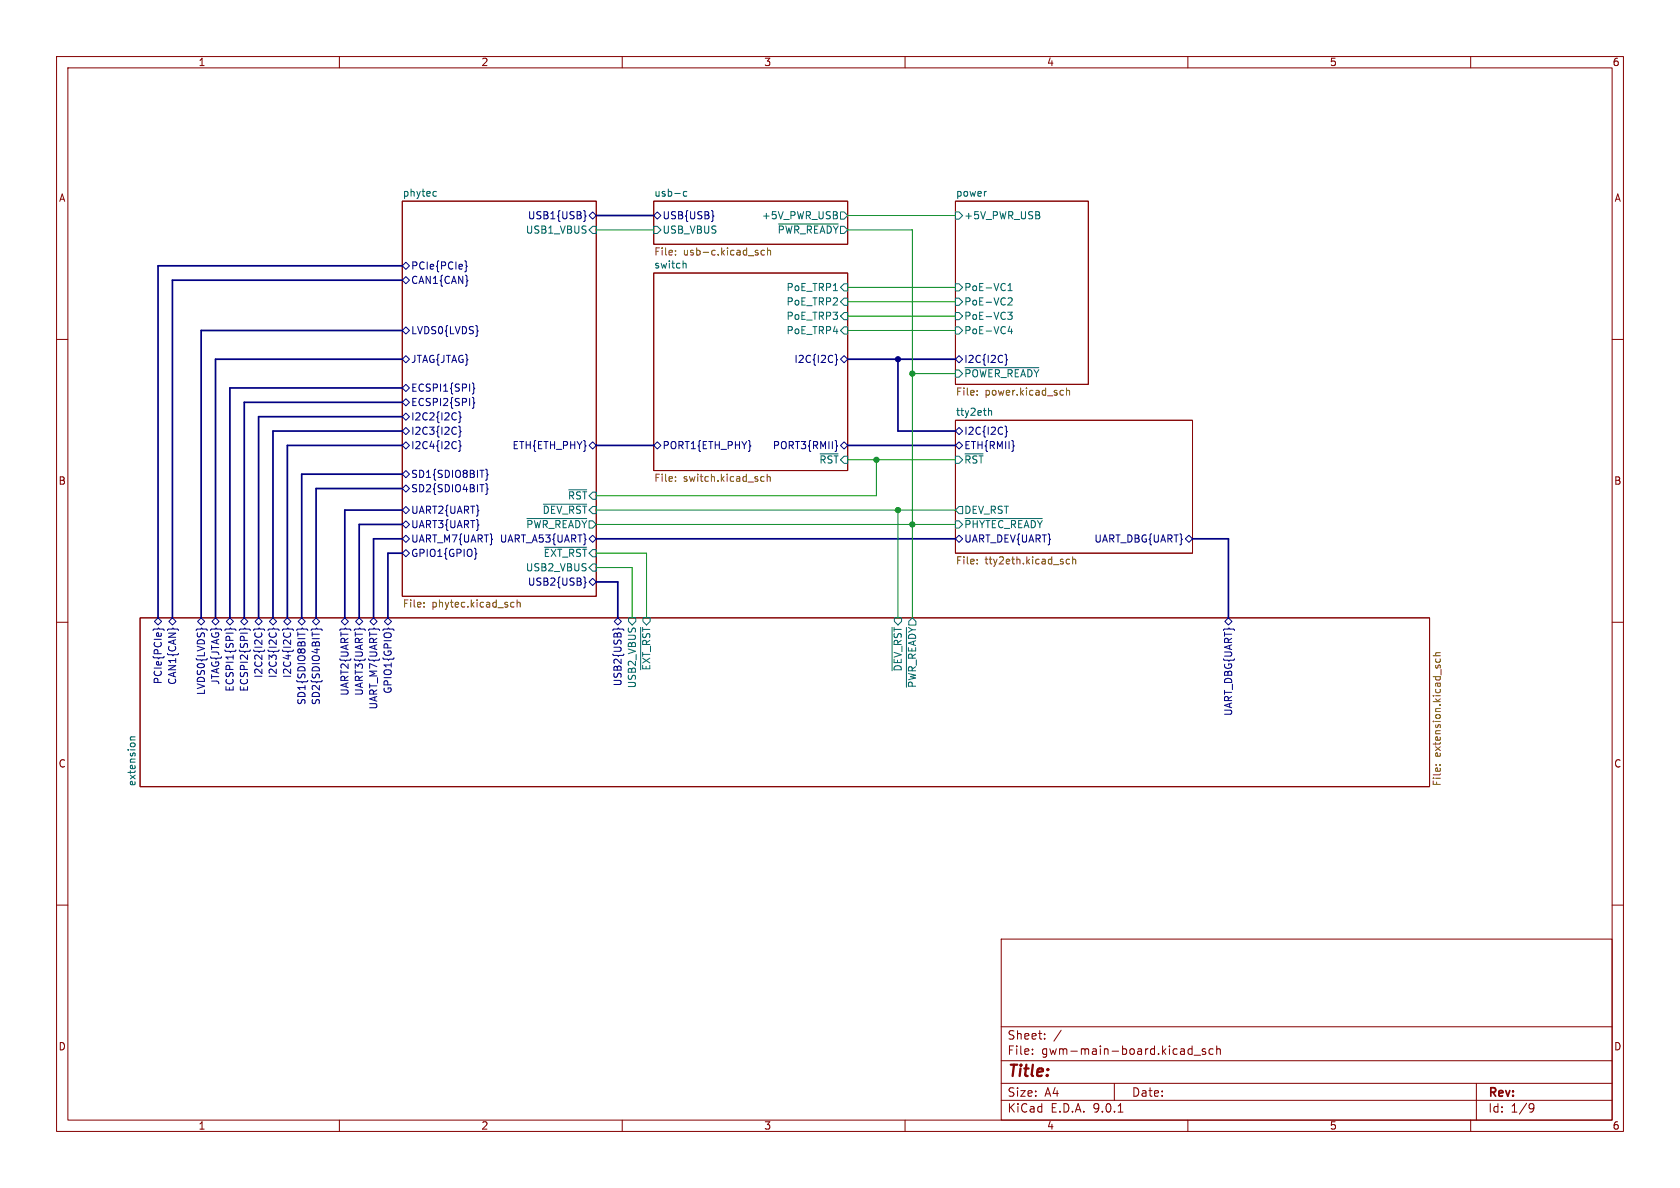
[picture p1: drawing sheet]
<svg xmlns="http://www.w3.org/2000/svg" width="297mm" height="210mm" viewBox="0 0 297 210" stroke-linecap="round" stroke-linejoin="round" font-family="sans-serif">
<g fill="none" stroke="#840000" stroke-width=".18">
<path d="M10 10h277v190h-277zM12 12h273v186h-273zM60 10v2M110 10v2M160 10v2M210 10v2M260 10v2M71.1 35.6h34.3v69.8h-34.3zM115.6 35.6h34.3v7.6h-34.3zM168.9 35.6h23.5v32.3h-23.5zM115.6 48.3h34.3v34.9h-34.3zM10 60h2"/>
<path d="M168.9 74.3h41.9v23.5h-41.9zM285 60h2M10 110h2M24.8 109.2h227.9v29.9h-227.9zM285 110h2M10 160h2M177 166h108v32h-108zM285 160h2M60 198v2M110 198v2M160 198v2M177 194.5h108"/>
<path d="M177 191.5h108M177 187.5h108M177 181.5h108M182.5 186.3v.1M182.5 185.5v.1M184.7 183.6v.1M184.7 182.8v.1M187.6 182.1l-1.3 2M197 191.5v3M197.7 196.6h.8M210 198v2M210.2 186.3h.5"/>
<path d="M210.2 185.5h.5M210.7 184.9v1.5M211.1 186.5h1.1M213.1 185.5l-.4-.1-.2 .2 .1 .2 .5 .2v.3h-.6M214.5 185.5l-.5-.1-.3 .3v.4l.2 .2h.6M215.1 185.5l.2-.1 .4 .1v.9M215.1 184.9v1.5M260 198v2M261 191.5v6.5M270.6 195.1l.5 .1a.99 .99 0 0 1-.4 1.4h-.2M271.2 195.7l-.3 .3h-.3"/>
</g>
<g fill="none" stroke="#006464" stroke-width=".18">
<path d="M76.8 33.8l.3 .1M77.1 34.6l-.3 .1M121.4 33.9l-.3-.1-.3 .3 .1 .5h.5M137.6 39.6h10.6M148.6 37.5h.6l.7 .6-.7 .6h-.6zM168.9 37.5h.6l.7 .6-.7 .6h-.6zM174.3 33.8h.1M104.8 40h.6v1.3h-.6l-.7-.7zM115.6 40h.6l.6 .6-.6 .7h-.6zM120.9 46.5l.4 .2v.7M149.2 52.7h.7v1.3h-.7l-.6-.7zM149.2 50.2h.7v1.2h-.7l-.6-.6z"/>
<path d="M149.2 55.2h.7v1.3h-.7l-.6-.6zM149.2 57.8h.7v1.3h-.7l-.6-.7zM168.9 50.2h.6l.7 .6-.7 .6h-.6zM168.9 52.7h.6l.7 .6-.7 .7h-.6zM168.9 55.2h.6l.7 .7-.7 .6h-.6zM168.9 57.8h.6l.7 .6-.7 .7h-.6zM178.2 55.2h.7l-.4 .5 .4 .1v.5l-.2 .2-.5-.1M178.2 51.4h.7M178.2 50.5l.4-.4v1.3M178.3 52.7l.4-.1 .2 .4-.7 .9h.7M178.5 57.7l-.3 .9h.8M178.8 58.2v.8"/>
<path d="M168.9 65.4h.6l.7 .6-.7 .7h-.6zM170.6 65h13M174.8 72.1v1.3M174.8 72.7l.1-.1h.3l.1 .8M93.2 91.7h10.5M96.1 89.1h7.6M96.2 96.7h7.5M100.5 86.6h3.2M104.8 99.7h.6v1.3h-.6l-.7-.7zM145 80.2h3.2M168.9 80.6h.6l.7 .7-.7 .6h-.6zM168.9 92.1h.6l.7 .6-.7 .6h-.6z"/>
<path d="M169.5 89.5h.7v1.3h-.7l-.6-.6zM170.6 80.2h3.2M170.6 91.7h13.7M111.1 109.2h1.3v.7l-.6 .6-.7-.6zM113.3 110.9v7.5M157.7 110.9v7.7M160.2 110.9v10.6M23 130.8h.9M23.9 130.3h-.8l-.1 .3 .2 .2"/>
</g>
<g fill="none" stroke="#000084" stroke-width=".18">
<path d="M103.2 37.2l.2 .2v.6l.2 .2-.2 .2v.6l-.2 .2M104.1 38.1l.7-.6 .6 .6-.6 .6zM115.6 38.1l.6-.6 .6 .6-.6 .6zM126 38l.2 .2-.2 .2M71.1 47l.7-.6 .6 .6-.6 .6zM71.1 58.4l.7-.6 .6 .6-.6 .7zM71.1 49.5l.7-.6 .6 .6-.6 .7zM82.2 46.1l.2 .2v.6l.2 .2-.2 .2v.6l-.2 .2M84.4 58.5h.1l-.1 .1M71.1 71.1l.7-.6 .6 .6-.6 .7zM71.1 68.6l.7-.7 .6 .7-.6 .6zM71.1 76.2l.7-.6 .6 .6-.6 .6z"/>
<path d="M71.1 63.5l.7-.6 .6 .6-.6 .6zM71.1 73.7l.7-.7 .6 .7-.6 .6zM71.1 78.7l.7-.6 .6 .6-.6 .7zM81.1 75.3l.2 .2v.6l.2 .2-.2 .2v.6l-.2 .2M81.1 77.9l.2 .1v.7l.2 .1-.2 .2v.6l-.2 .2M81.3 72.8v.8l.2 .2-.2 .1v.6l-.2 .2M83.5 70.2l.2 .2v.6l.2 .2-.2 .2v.6l-.2 .2M83.5 67.7l.2 .2v.6l.2 .2-.2 .2v.6l-.2 .1M104.1 78.7l.7-.6 .6 .6-.6 .7zM115.6 78.7l.6-.6 .6 .6-.6 .7zM147.6 62.6l.3 .2v.6l.2 .2-.2 .2v.6l-.3 .2M147.9 78.7l.2 .1-.2 .2"/>
<path d="M148.6 78.7l.6-.6 .7 .6-.7 .7zM149.2 62.9l.7 .6-.7 .6-.6-.6zM168.9 78.7l.6-.6 .7 .6-.7 .7zM168.9 76.2l.6-.6 .7 .6-.7 .6zM169.5 62.9l.7 .6-.7 .6-.6-.6zM177.7 62.6l.2 .2v.6l.2 .2-.2 .2v.6l-.2 .2M177.7 75.3l.2 .2v.6l.2 .2-.2 .2v.6l-.2 .2M71.1 97.8l.7-.6 .6 .6-.6 .6zM71.1 83.8l.7-.6 .6 .6-.6 .7zM71.1 86.4l.7-.7 .6 .7-.6 .6zM71.1 92.7l.7-.6 .6 .6-.6 .6zM71.1 90.2l.7-.7 .6 .7-.6 .6z"/>
<path d="M71.1 95.3l.7-.7 .6 .7-.6 .6zM84.1 97.7l.2 .2-.2 .2M85.9 85.5l.2 .2v.6l.2 .2-.2 .1v.6l-.2 .2M85.9 82.9l.2 .2v.6l.2 .2-.2 .2v.6l-.2 .2M104.1 95.3l.7-.7 .6 .7-.6 .6zM168.9 95.3l.6-.7 .7 .7-.7 .6zM209.5 95.3l.7-.7 .6 .7-.6 .6zM27.1 111.4l.1-.2h.7l.1-.2 .2 .2h.6l.2 .2M27.3 109.9l.6-.7 .7 .7-.7 .6zM29.8 109.9l.7-.7 .6 .7-.6 .6zM34.9 109.9l.7-.7 .6 .7-.6 .6zM35.6 111.1l.1-.1v.1"/>
<path d="M37.5 109.9l.6-.7 .6 .7-.6 .6zM39.8 111.3l.8-.1 .1-.2 .2 .2h.6l.2 .2M40 109.9l.6-.7 .7 .7-.7 .6zM42.3 111.4l.2-.2h.6l.2-.2 .2 .2h.6l.1 .2M42.5 109.9l.7-.7 .6 .7-.6 .6zM44.8 111.4l.2-.2h.6l.2-.2 .2 .2h.6l.2 .2M45.1 109.9l.6-.7 .7 .7-.7 .6zM47.4 111.4l.2-.2h.6l.2-.2 .1 .2h.6l.2 .2M47.6 109.9l.7-.7 .6 .7-.6 .6zM49.9 111.4l.2-.2h.6l.2-.2 .2 .2h.6l.2 .2M50.2 109.9l.6-.7 .6 .7-.6 .6zM52.5 111.4l.1-.2h.7l.1-.2 .2 .2h.6l.2 .2"/>
<path d="M52.7 109.9l.6-.7 .7 .7-.7 .6zM55 111.4l.2-.2h.6l.2-.2 .2 .2h.6l.1 .2M55.2 109.9l.7-.7 .6 .7-.6 .6zM60.3 109.9l.7-.7 .6 .7-.6 .6zM62.9 109.9l.6-.7 .6 .7-.6 .6zM65.4 109.9l.6-.7 .7 .7-.7 .6zM67.9 109.9l.7-.7 .6 .7-.6 .6zM68.5 111.2l.2-.2 .2 .2M103.2 102l.2 .2v.6l.2 .2-.2 .1v.7l-.2 .1M104.1 102.9l.7-.7 .6 .7-.6 .6zM108.3 111.4l.2-.2h.6l.2-.2 .2 .2h.6l.2 .2M108.6 109.9l.6-.7 .7 .7-.7 .6z"/>
<path d="M216.5 109.9l.7-.7 .6 .7-.6 .6z"/>
</g>
<g fill="none" stroke="#725600" stroke-width=".18">
<path d="M119.4 45v.1M119.4 44.3v.1M133.9 44.7l.2 .1-.2 .3M133.9 44.2l.1 .1M135.1 44.3l-.3-.1-.3 .3 .2 .5h.4M135.7 44.4l.2-.2 .3 .1v.8M135.7 43.8v1.3M172.8 69.1v.1M172.8 69.7v.2M187.6 69l.4 .1M188 69.8l-.4 .1M188.5 69.1l.2-.1 .3 .1 .1 .8"/>
<path d="M188.5 68.6v1.3M119.4 84.3v.1M119.4 85v.1M134.5 85l.2 .1 .4-.1M135.1 84.3l-.4-.1-.2 .2M135.6 84.4l.2-.2 .3 .1 .1 .8M135.6 83.8v1.3M172.8 99.6v.1M172.8 98.9v.1M189.1 98.9h-.4l-.2 .2 .1 .5h.5M189.6 99l.2-.1h.3l.1 .8M189.6 98.4v1.3"/>
<path d="M75 107.2v.1M75 106.5v.2M90.4 107.3h.5M90.4 106.5h.5M91.4 106.6l.2-.1h.3l.1 .8M91.4 106v1.3M253.4 115.9h1.2M253.9 116.5l-.1 .3 .2 .3 .6-.1v-.5M254.6 115.4h-.7l-.1 .3 .1 .2M253.9 135.2h.1M254.5 135.2h.1"/>
</g>
<g fill="none" stroke="#000084" stroke-width=".3">
<path d="M105.4 38.1h10.2M71.1 49.5h-40.6v59.7M71.1 58.4h-35.5v50.8M71.1 47h-43.2v62.2M71.1 71.1h-27.9v38.1M71.1 68.6h-30.5v40.6M71.1 63.5h-33v45.7M71.1 78.7h-20.3v30.5M71.1 76.2h-22.8v33M71.1 73.7h-25.4v35.5M105.4 78.7h10.2M149.9 63.5h19"/>
<path d="M149.9 78.7h19M158.7 63.5v12.7h10.2M71.1 83.8h-17.8v25.4M71.1 95.3h-5.1v13.9M71.1 90.2h-10.1v19M71.1 92.7h-7.6v16.5M71.1 86.4h-15.2v22.8M71.1 97.8h-2.5v11.4M105.4 95.3h63.5M210.8 95.3h6.4v13.9M105.4 102.9h3.8v6.3"/>
</g>
<g fill="none" stroke="#009600" stroke-width=".18">
<path d="M149.9 38.1h19M105.4 40.6h10.2M149.9 53.3h19M149.9 40.6h11.4v68.6M149.9 50.8h19M149.9 55.9h19M149.9 58.4h19M161.3 66h7.6M105.4 97.8h8.9v11.4M105.4 92.7h63.5M105.4 90.2h63.5M149.9 81.3h19"/>
<path d="M154.9 81.3v6.3h-49.5M158.7 90.2v19M105.4 100.3h6.4v8.9"/>
</g>
<g fill="#009600" stroke="#009600" stroke-width=".18">
<circle cx="154.9" cy="81.3" r=".46"/>
<circle cx="161.3" cy="92.7" r=".46"/>
<circle cx="158.7" cy="90.2" r=".46"/>
<circle cx="161.3" cy="66" r=".46"/>
</g>
<circle cx="158.7" cy="63.5" r=".46" fill="#000084" stroke="#000084" stroke-width=".18"/>
<text font-size="2.8" fill="#840000" x="178" y="190.9">Title:</text>
<g font-size="2.1" fill="#840000">
<text x="178" y="184">Sheet:</text>
<text x="178" y="186.7">File:</text>
<text x="184.1" y="186.7">gwm-main-board.kicad_sch</text>
<text x="178" y="196.9">KiCad</text>
<text x="178" y="194.1">Size:</text>
<text x="184.7" y="194.1">A4</text>
<text x="185.7" y="196.9">E.D.A.</text>
<text x="193.3" y="196.9">9.0.1</text>
<text x="200" y="194.1">Date:</text>
<text x="263" y="194.3">Rev:</text>
<text x="263" y="196.9">Id:</text>
<text x="267.1" y="196.9">1/9</text>
</g>
<g font-size="1.8" fill="#840000">
<text x="35" y="11.9">1</text>
<text x="85" y="11.9">2</text>
<text x="135" y="11.9">3</text>
<text x="185" y="11.9">4</text>
<text x="235" y="11.9">5</text>
<text x="285" y="11.9">6</text>
<text x="10.3" y="35.9">A</text>
<text x="285.3" y="35.9">A</text>
<text x="10.3" y="85.9">B</text>
<text x="285.3" y="85.9">B</text>
<text x="10.3" y="135.9">C</text>
<text x="285.3" y="135.9">C</text>
<text x="10.3" y="185.9">D</text>
<text x="285.3" y="185.9">D</text>
<text x="35" y="199.9">1</text>
<text x="85" y="199.9">2</text>
<text x="135" y="199.9">3</text>
<text x="185" y="199.9">4</text>
<text x="235" y="199.9">5</text>
<text x="285" y="199.9">6</text>
</g>
<g font-size="1.8" fill="#006464">
<text x="71.1" y="34.8">phytec</text>
<text x="115.6" y="34.8">usb-c</text>
<text x="168.9" y="34.8">power</text>
<text x="92.9" y="41.5">USB1_VBUS</text>
<text x="117" y="41.5">USB_VBUS</text>
<text x="134.6" y="39">+5V_PWR_USB</text>
<text x="137.4" y="41.5">~{PWR_READY}</text>
<text x="170.4" y="39">+5V_PWR_USB</text>
<text x="115.6" y="47.5">switch</text>
<text x="138.9" y="51.7">PoE_TRP1</text>
<text x="170.4" y="51.7">PoE-VC1</text>
<text x="138.9" y="54.2">PoE_TRP2</text>
<text x="138.9" y="56.7">PoE_TRP3</text>
<text x="138.9" y="59.3">PoE_TRP4</text>
<text x="170.4" y="54.2">PoE-VC2</text>
<text x="170.4" y="56.7">PoE-VC3</text>
<text x="170.4" y="59.3">PoE-VC4</text>
<text x="170.4" y="66.9">~{POWER_READY}</text>
<text x="168.9" y="73.6">tty2eth</text>
<text x="144.7" y="82.1">~{RST}</text>
<text x="170.4" y="82.1">~{RST}</text>
<text x="100.3" y="88.5">~{RST}</text>
<text x="95.8" y="91">~{DEV_RST}</text>
<text x="170.4" y="91">DEV_RST</text>
<text x="170.4" y="93.6">~{PHYTEC_READY}</text>
<text x="92.9" y="101.2">USB2_VBUS</text>
<text x="96" y="98.7">~{EXT_RST}</text>
<text x="115.2" y="118.6" transform="rotate(-90 115.2 118.6)">~{EXT_RST}</text>
<text x="159.6" y="118.8" transform="rotate(-90 159.6 118.8)">~{DEV_RST}</text>
<text x="112.6" y="121.8" transform="rotate(-90 112.6 121.8)">USB2_VBUS</text>
<text x="162.2" y="121.7" transform="rotate(-90 162.2 121.7)">~{PWR_READY}</text>
<text x="24.1" y="139.1" transform="rotate(-90 24.1 139.1)">extension</text>
</g>
<g font-size="1.8" fill="#000084">
<text x="93.2" y="39">USB1{USB}</text>
<text x="117" y="39">USB{USB}</text>
<text x="72.6" y="47.9">PCIe{PCIe}</text>
<text x="72.6" y="50.4">CAN1{CAN}</text>
<text x="72.6" y="59.3">LVDS0{LVDS}</text>
<text x="72.6" y="64.4">JTAG{JTAG}</text>
<text x="140.3" y="64.4">I2C{I2C}</text>
<text x="170.4" y="64.4">I2C{I2C}</text>
<text x="72.6" y="72">ECSPI2{SPI}</text>
<text x="72.6" y="69.4">ECSPI1{SPI}</text>
<text x="72.6" y="77.1">I2C3{I2C}</text>
<text x="72.6" y="74.5">I2C2{I2C}</text>
<text x="170.4" y="77.1">I2C{I2C}</text>
<text x="72.6" y="79.6">I2C4{I2C}</text>
<text x="90.5" y="79.6">ETH{ETH_PHY}</text>
<text x="117" y="79.6">PORT1{ETH_PHY}</text>
<text x="136.5" y="79.6">PORT3{RMII}</text>
<text x="170.4" y="79.6">ETH{RMII}</text>
<text x="72.6" y="84.7">SD1{SDIO8BIT}</text>
<text x="72.6" y="87.2">SD2{SDIO4BIT}</text>
<text x="72.6" y="93.6">UART3{UART}</text>
<text x="72.6" y="91">UART2{UART}</text>
<text x="92.9" y="93.6">~{PWR_READY}</text>
<text x="72.6" y="98.7">GPIO1{GPIO}</text>
<text x="72.6" y="96.1">UART_M7{UART}</text>
<text x="88.3" y="96.1">UART_A53{UART}</text>
<text x="170.4" y="96.1">UART_DEV{UART}</text>
<text x="193.4" y="96.1">UART_DBG{UART}</text>
<text x="93.2" y="103.7">USB2{USB}</text>
<text x="46.6" y="120" transform="rotate(-90 46.6 120)">I2C2{I2C}</text>
<text x="49.1" y="120" transform="rotate(-90 49.1 120)">I2C3{I2C}</text>
<text x="51.7" y="120" transform="rotate(-90 51.7 120)">I2C4{I2C}</text>
<text x="28.8" y="121" transform="rotate(-90 28.8 121)">PCIe{PCIe}</text>
<text x="31.3" y="121.2" transform="rotate(-90 31.3 121.2)">CAN1{CAN}</text>
<text x="36.4" y="123" transform="rotate(-90 36.4 123)">LVDS0{LVDS}</text>
<text x="39" y="121.2" transform="rotate(-90 39 121.2)">JTAG{JTAG}</text>
<text x="41.5" y="122.4" transform="rotate(-90 41.5 122.4)">ECSPI1{SPI}</text>
<text x="44" y="122.4" transform="rotate(-90 44 122.4)">ECSPI2{SPI}</text>
<text x="54.2" y="124.7" transform="rotate(-90 54.2 124.7)">SD1{SDIO8BIT}</text>
<text x="56.7" y="124.7" transform="rotate(-90 56.7 124.7)">SD2{SDIO4BIT}</text>
<text x="61.8" y="123.1" transform="rotate(-90 61.8 123.1)">UART2{UART}</text>
<text x="64.4" y="123.1" transform="rotate(-90 64.4 123.1)">UART3{UART}</text>
<text x="66.9" y="125.5" transform="rotate(-90 66.9 125.5)">UART_M7{UART}</text>
<text x="69.4" y="122.7" transform="rotate(-90 69.4 122.7)">GPIO1{GPIO}</text>
<text x="110.1" y="121.4" transform="rotate(-90 110.1 121.4)">USB2{USB}</text>
<text x="218" y="126.7" transform="rotate(-90 218 126.7)">UART_DBG{UART}</text>
</g>
<g font-size="1.8" fill="#725600">
<text x="115.6" y="45.5">File:</text>
<text x="120.8" y="45.5">usb-c.kicad_sch</text>
<text x="168.9" y="70.3">File:</text>
<text x="174.1" y="70.3">power.kicad_sch</text>
<text x="115.6" y="85.5">File:</text>
<text x="120.8" y="85.5">switch.kicad_sch</text>
<text x="168.9" y="100.1">File:</text>
<text x="174.1" y="100.1">tty2eth.kicad_sch</text>
<text x="71.1" y="107.7">File:</text>
<text x="76.3" y="107.7">phytec.kicad_sch</text>
<text x="255" y="133.8" transform="rotate(-90 255 133.8)">extension.kicad_sch</text>
<text x="255" y="139.1" transform="rotate(-90 255 139.1)">File:</text>
</g>
</svg>
